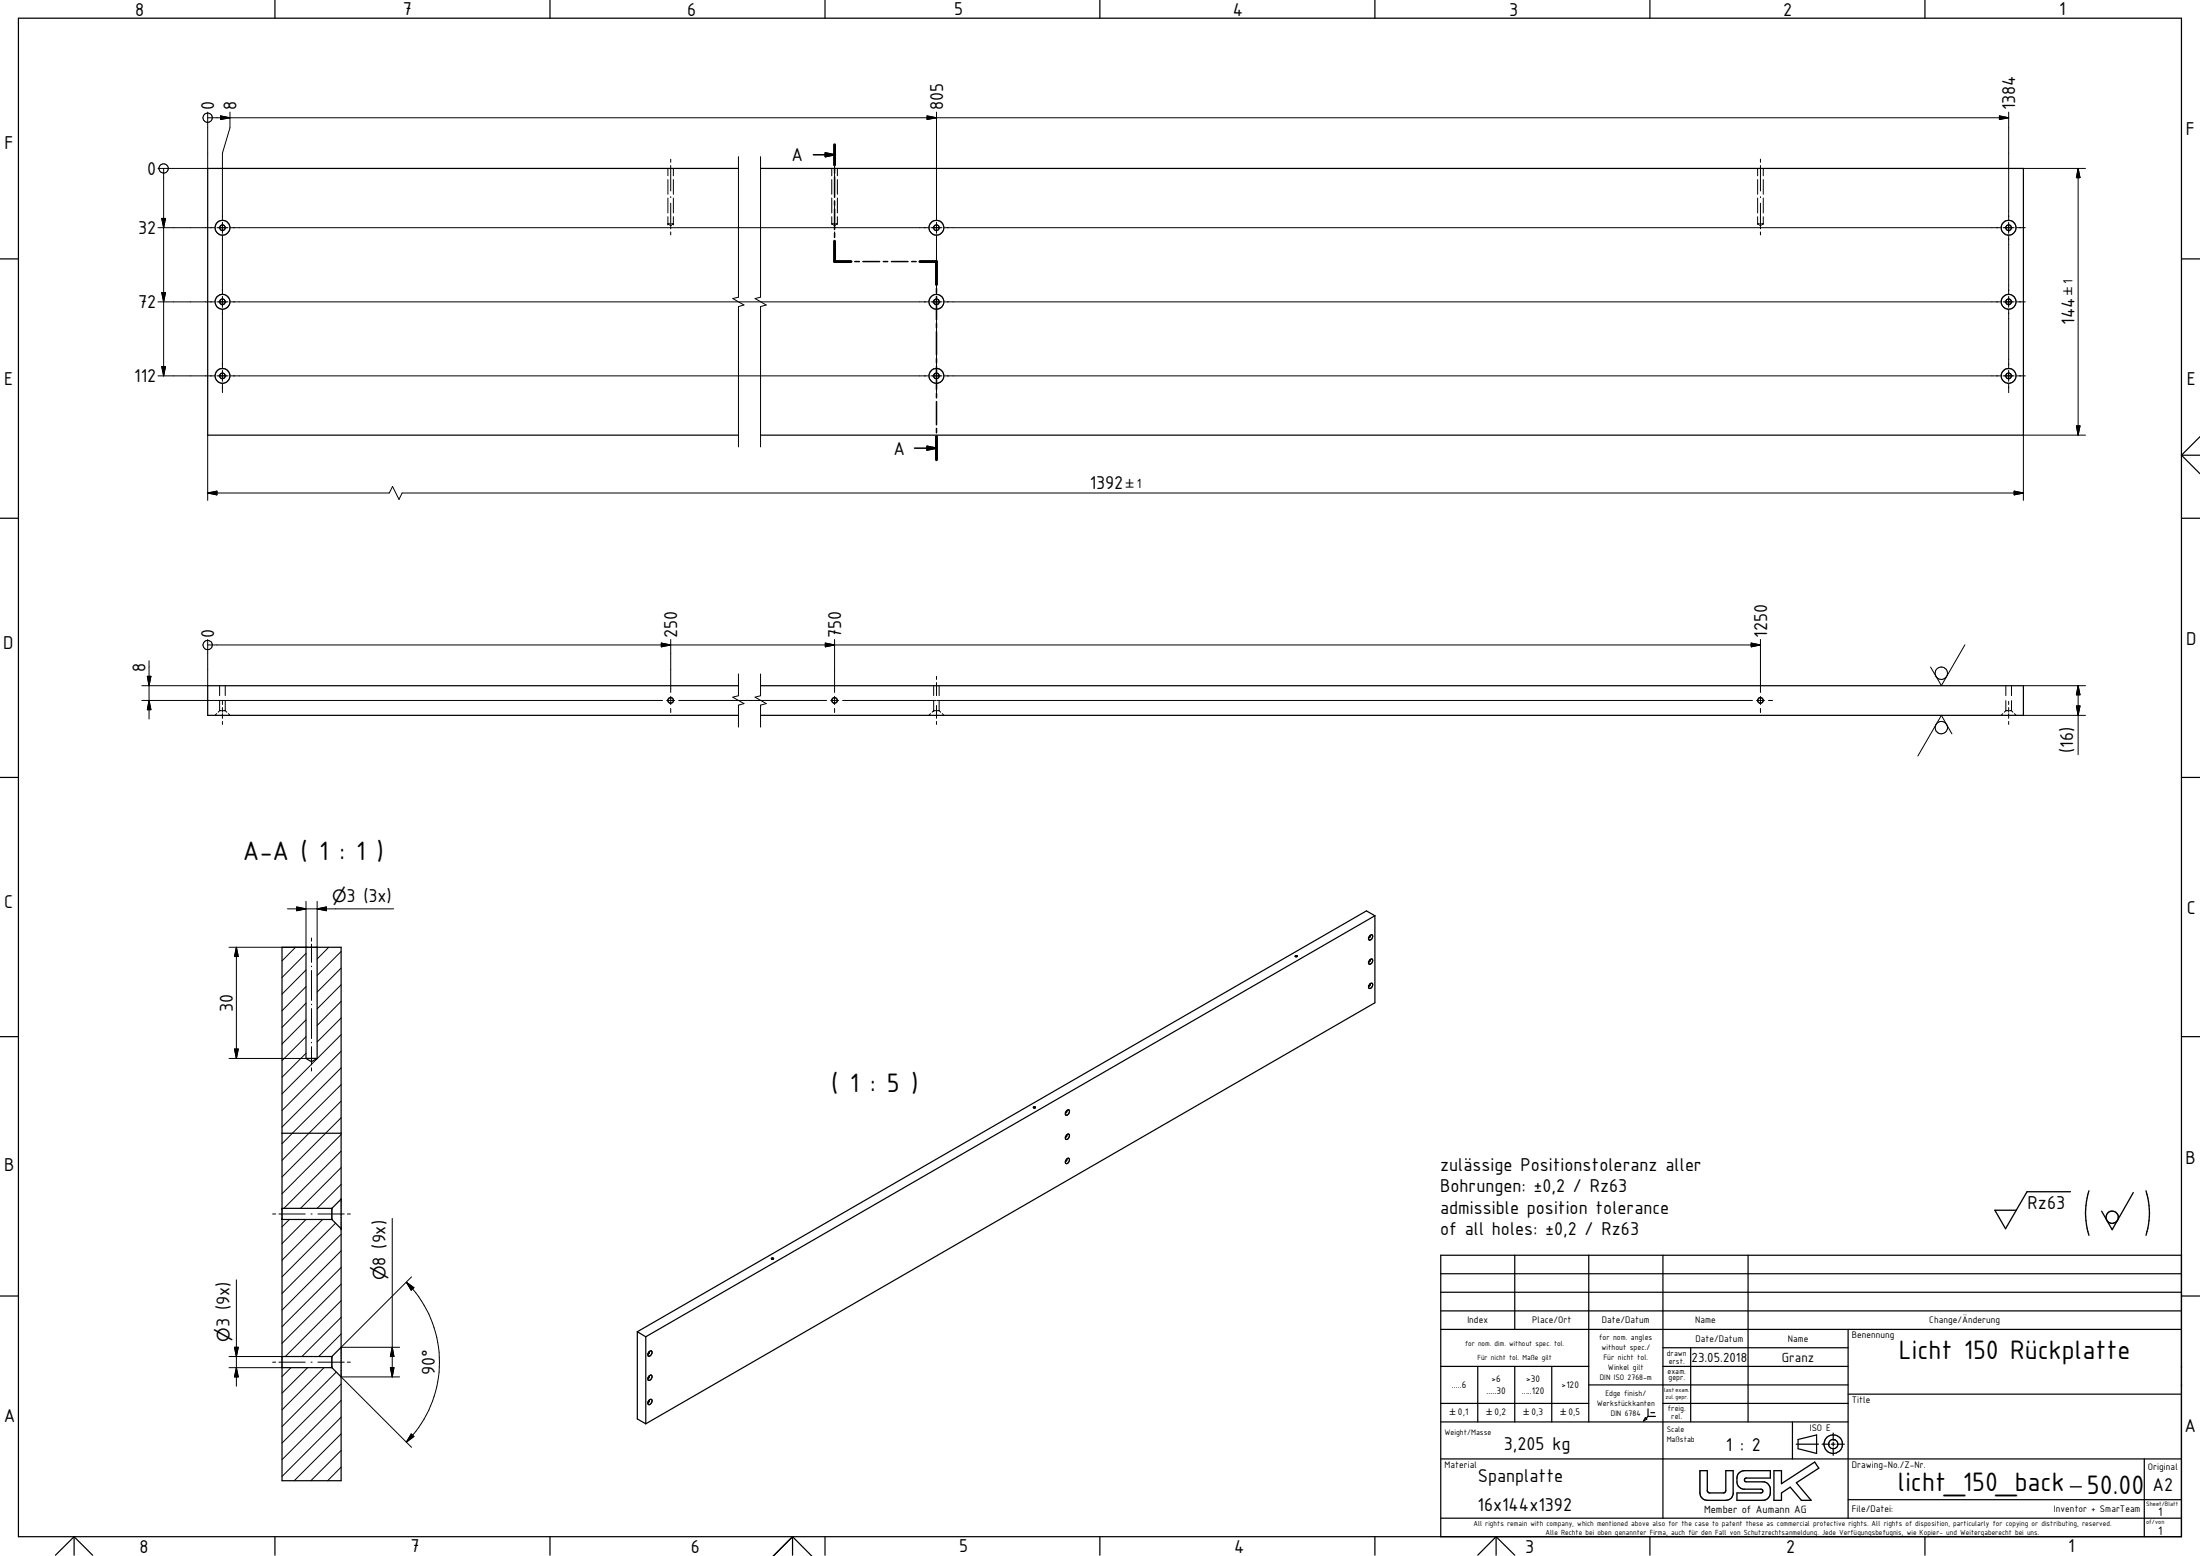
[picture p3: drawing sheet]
<svg xmlns="http://www.w3.org/2000/svg" width="594mm" height="420mm" viewBox="0 0 594 420" stroke-linecap="round" stroke-linejoin="round" font-family="sans-serif">
<g fill="none" stroke="#000" stroke-width=".27">
<path d="M56.1 30.3v15.2h-13.4M56.1 31.8h486.3M59.6 31.3l2.5 .5-2.5 .5zM62.1 30.3v4.2l-2 6.9v17.9M250.3 31.3l2.6 .5-2.6 .5zM252.9 30.3v29M539.9 31.3l2.5 .5-2.5 .5zM542.4 30.3v29M43.7 59h1l-.5 2.5zM44.2 45.5v56M180.4 45.5v2M180.4 48.5v4"/>
<path d="M180.4 53.5v4M180.4 58.5v2M181.1 43v.8M181.1 44.7v6.9M181.1 53.1v.3M181.1 54.9v6.9M181.8 45.5v2M181.8 48.5v4M181.8 53.5v4M181.8 58.5v2M199.4 42.3v37.9l-1.5 .4 3 1.8-1.5 .4v37.9M205.4 42.3v37.9l-1.5 .4 3 1.8-1.5 .4v37.9"/>
<path d="M224.6 45.5v2M224.6 48.5v4M224.6 53.5v4M224.6 58.5v2M225.4 43v.8M225.4 44.7v6.9M225.4 53.1v.3M225.4 54.9v6.9M226.1 45.5v2M226.1 48.5v4M226.1 53.5v4M226.1 58.5v2"/>
<path d="M474.6 45.5v2M474.6 48.5v4M474.6 53.5v4M474.6 58.5v2M475.4 43v.8M475.4 44.7v6.9M475.4 53.1v.3M475.4 54.9v6.9M476.1 45.5v2M476.1 48.5v4M476.1 53.5v4M476.1 58.5v2"/>
<path d="M546.4 45.5h16.8M561.2 45.5l.5 2.5h-1zM561.2 45.5v72M42.7 61.5h15.2M43.7 79h1l-.5 2.5zM58.6 61.5h3M60.1 60v3M60.1 63.6v15.8M60.1 80v3M62.2 61.5h118.8M180.4 60.5h.1M180.4 60.5h.5"/>
<path d="M180.4 60.5l.2 .1M180.9 60.8h.4M181.1 62.6v.8M181.2 61.5h44M181.3 60.5h.5M181.8 60.5h.1M181.8 60.5l-.2 .1M224.6 60.5h.5M224.6 60.5l.3 .1M225.1 60.8h.5M225.4 62.6v.8M225.4 61.5h25.3"/>
<path d="M225.6 60.5h.5M226.1 60.5l-.2 .1M251.4 61.5h3M252.9 60v3M252.9 63.6v15.8M252.9 80v3M255 61.5h220.3M474.6 60.5h.5M474.6 60.5l.3 .1M475.1 60.8h.5M475.4 62.6v.8M475.5 61.5h64.8"/>
<path d="M475.6 60.5h.5M476.1 60.5l-.2 .1M540.9 61.5h3M542.4 60v3M542.4 63.6v15.8M542.4 80v3M544.6 61.5h2.3M42.7 81.5h15.2M43.7 99h1l-.5 2.5zM58.6 81.5h3M60.1 83.7v15.6M60.1 100v3"/>
<path d="M62.2 81.5h188.5M251.4 81.5h3M252.9 83.7v15.6M252.9 100v3M255 81.5h285.3M540.9 81.5h3M542.4 83.7v15.6M542.4 100v3M544.6 81.5h2.3M42.7 101.5h15.2M56.1 117.5v17.6M58.6 101.5h3"/>
<path d="M60.1 103.7v2.3M62.2 101.5h188.5M251.4 101.5h3M252.9 103.7v2.3M255 101.5h285.3M540.9 101.5h3M542.4 103.7v2.3M544.6 101.5h2.3M560.7 115h1l-.5 2.5zM563.2 117.5h-16.8v17.6M56.1 133.1l2.5-.5v1zM56.1 133.1h49l.9-1.8 1.7 3.6 .9-1.8h437.8"/>
<path d="M543.9 132.6l2.5 .5-2.5 .5zM40.2 178.4v15.7M56.1 172.7v12.5h-17.8M56.1 174.2h419.3M178.6 173.6l2.5 .6-2.5 .5zM181.1 172.7v14.3M222.9 173.6l2.5 .6-2.5 .5zM225.4 172.7v14.3M472.9 173.6l2.5 .6-2.5 .5zM475.4 172.7v14.3M530.6 174.1l-6.4 11-2.9-5M38.3 189.1h140.6"/>
<path d="M39.8 182.6h1l-.6 2.6zM40.2 189.1l.6 2.5h-1zM58.5 192.7l-.4 .5M59.3 191.9h.5M59.3 191.9l-.4 .4M59.3 185.2v2.6M59.3 189.2v2.7M60.1 189.4v.8M60.1 191v1.3M60.1 192.7v1.3M60.1 194.8v.8M60.3 191.9h.5"/>
<path d="M60.8 191.9l.4 .4M60.8 185.2v2.6M60.8 189.2v2.7M61.7 192.7l.4 .5M180 189.1h2.2M181.1 188v2.2M181.1 191.3v1.1M183.3 189.1h39.9M199.4 182v5.9l-1.5 .4 3 1.7-1.5 .4v5.9M205.4 182v5.9l-1.5 .4 3 1.7-1.5 .4v5.9M224.3 189.1h2.2M225.4 188v2.2"/>
<path d="M225.4 191.3v1.1M227.5 189.1h25.3M251.3 192.7l-.4 .5M252.1 191.9h.1M252.1 191.9h.5M252.1 191.9l-.4 .4M252.1 185.2v2.6M252.1 189.2v2.7M252.9 182.6v.9M252.9 184.3v3.5M252.9 190.5v3.5M252.9 194.8v.8"/>
<path d="M253 189.1h220.2M253.1 191.9h.5M253.6 191.9l.4 .4M253.6 185.2v2.6M253.6 189.2v2.7M254.5 192.7l.4 .5M474.3 189.1h2.2M475.4 188v2.2M475.4 191.3v1.1M477.5 189.1h1.1M527.1 198.2l-2.9-5-6.3 10.9M540.8 192.7l-.4 .5"/>
<path d="M541.6 191.9h.6M541.6 191.9l-.4 .4M541.6 185.2v2.6M541.6 189.2v2.7M542.4 189.4v.8M542.4 191v1.3M542.4 192.7v1.3M542.4 194.8v.8M542.7 191.9h.5M543.2 191.9l.4 .4M543.2 185.2v2.6M543.2 189.2v2.7"/>
<path d="M544 192.7l.4 .5M546.4 185.2h16.8M546.4 193.2h16.8M560.7 190.6h1l-.5 2.6zM561.2 185.2l.5 2.4h-1zM561.2 185.2v18.6M63.8 255.8l.5 2.5h-1zM63.8 255.8v30M77.6 245.4h28.7M79.8 255.8l-3.6 3.7M80.1 244.9l2.5 .5-2.5 .5zM82.6 257.4l-6.4 6.6"/>
<path d="M82.6 243.4v12.4h-20.8M84.1 253.3v.8M84.1 254.9v5M85.6 245.4l2.5-.5v1zM85.6 243.4v12.4M88.8 255.8l-3.2 3.2M92.1 256.9l-6.5 6.5M82.6 279.9l-6.4 6.5M82.6 275.4l-6.4 6.5M82.6 270.9l-6.4 6.5M82.6 266.4l-6.4 6.5M82.6 261.9l-6.4 6.5"/>
<path d="M84.1 260.9v.1M84.1 262.1v8M84.1 271.2v.1M84.1 272.3v8.1M92.1 279.4l-15.9 16M92.1 274.9l-6.5 6.5M92.1 270.4l-6.5 6.5M92.1 265.9l-6.5 6.5M92.1 261.4l-6.5 6.5M61.8 285.8h20.8M63.3 283.3h1l-.5 2.5zM82.6 284.4l-6.4 6.5"/>
<path d="M84.1 281.4v.2M84.1 282.6v4.9M84.1 288.3v.9M92.1 297.3l-15.9 16M92.1 292.9l-15.9 15.9M92.1 288.3l-15.9 16.1M92.1 283.9l-15.9 16M92.1 301.8l-15.9 16M92.1 315.3l-11 11M92.1 319.8l-6.5 6.5M92.1 310.8l-15.4 15.5M92.1 306.3l-15.9 16"/>
<path d="M73.6 327.8h.9M75.3 327.8h7.1M78.1 329.3l-1.9 2M82.6 329.3l-6.4 6.5M84 327.8h.3M85.8 327.8h7.2M87.1 329.3l-10.9 11M90.6 330.3l-14.4 14.5M92.1 337.8l-15.9 16M92.1 333.3l-15.9 16M93.8 327.8h.8M105.9 329v42.8"/>
<path d="M63.8 345.6v28.7M92.1 355.7l-10.6 10.6M92.1 351.2l-15.1 15.1M92.1 346.7l-15.9 16M92.1 342.2l-15.9 16.1M109.7 346.2l2.1 1.5-.8 .7zM109.7 346.2a30.5 30.5 0 0 1 0 43.2M111.1 344.8l-19 19h15.8M61.8 369.3h14.4M61.8 366.3h14.4M63.3 363.8h1l-.5 2.5zM63.8 369.3l.5 2.5h-1z"/>
<path d="M73.6 367.8h.9M75.3 367.8h7.1M78.6 369.3l-2.4 2.4M83.1 369.3l-6.9 6.9M84 367.8h.3M85.8 367.8h7.2M87.5 369.3l-11.3 11.4M90.8 370.5l-14.6 14.7M92.1 378.2l-15.9 16M92.1 373.7l-15.9 16M92.1 360.2l-6 6.1M93.8 367.8h.8"/>
<path d="M105.4 369.3h1l-.5 2.5zM105.9 363.8l.5 2.5h-1zM107.9 371.8h-15.8l19 19M92.1 396.1l-3.6 3.7M92.1 391.7l-8.2 8.1M92.1 387.2l-12.6 12.6M92.1 382.7l-15.9 16M111 387.2l.8 .7-2.1 1.5z"/>
<circle cx="56.1" cy="31.8" r="1.23"/>
<circle cx="44.2" cy="45.5" r="1.24"/>
<circle cx="56.1" cy="174.2" r="1.26"/>
<circle cx="524.2" cy="196.5" r="1.66"/>
<circle cx="524.2" cy="181.8" r="1.66"/>
</g>
<g fill="none" stroke="#000" stroke-width=".33">
<path d="M74.2 -.1v5M148.5 -.1v5M222.8 -.1v5M297 -.1v5M371.3 -.1v5M445.5 -.1v5M519.8 -.1v5M5 4.9h584.1v410h-584.1zM199.4 45.5h-143.3v72h143.3M205.4 45.5h341v72h-341M0 69.9h5M589.1 69.9h5"/>
<path d="M594.1 117.9l-5 5M0 139.9h5M589.1 122.9l5 5M589.1 122.9h5M589.1 139.9h5M199.4 185.2h-143.3v8h143.3M205.4 185.2h341v8h-341M0 209.9h5M589.1 209.9h5M76.2 255.8h15.9v144h-15.9zM82.6 255.8v30M85.6 255.8v30"/>
<path d="M349.7 258.2l.3-.2 .4 .2-.3 .2zM369.9 252.7l.1 .2-.4 .3M369.9 259.2l.1 .1M370 259.3l-.1 .3-.3 .1M370 259.1a.42 .42 0 0 1 .6-.1 .42 .42 0 0 1 0 .6 .64 .64 0 0 1-.3 .6 .64 .64 0 0 1-.7-.1zM370 252.6a.46 .46 0 0 1 .7 0 .46 .46 0 0 1-.2 .7 .52 .52 0 0 1-.4 .5 .52 .52 0 0 1-.6-.3zM371.3 247.3l-2.3-1.3-196.9 113.6M371.3 247.3l-196.9 113.7M371.3 247.3v23.5l-196.9 113.7M0 279.9h5M369.9 265.7l.1 .3-.4 .2M370 265.6a.47 .47 0 0 1 .7 .1 .47 .47 0 0 1-.2 .7l-.3 .4a.44 .44 0 0 1-.6-.1 .44 .44 0 0 1 .1-.6z"/>
<path d="M589.1 279.9h5M82.6 285.8l1.5 .9 1.5-.9M82.6 285.8h3M279.1 298.9h.5v.2l-.3 .1zM279.1 299.1h.1M288 300l.1-.1a.41 .41 0 0 1 .6-.1 .41 .41 0 0 1 0 .6l-.4 .6-.4 .1-.2-.6zM288 299.9v.4l-.3 .2M76.2 306h15.9M288 306.5v.3l-.3 .2M288 313v.4l-.3 .1M288.1 306.4a.46 .46 0 0 1 .7 0 .46 .46 0 0 1-.1 .7 .54 .54 0 0 1-.4 .5 .54 .54 0 0 1-.6-.2v-.5zM288.1 312.9a.46 .46 0 0 1 .7 0 .46 .46 0 0 1-.1 .7l-.4 .5h-.6v-.6z"/>
<path d="M76.2 329.3h13.4M76.2 326.3h13.4M89.6 329.3l2.5 2.5M89.6 326.3v3M92.1 323.8l-2.5 2.5M208.3 339.8l.5-.1a.26 .26 0 0 1-.2 .4 .26 .26 0 0 1-.3-.3zM409 338.9v20.1M429 338.9v45.1M449 338.9v71.1M472 338.9v45.1M589.1 338.9h-200v76M0 350h5"/>
<path d="M172.1 359.6v23.5l2.3 1.4M172.1 359.6l2.3 1.4M389 343.9h200.1M389 348.9h200.1M389.1 354h200M389.1 359h200M499.1 359v50.9M589.1 350h5M76.2 369.3h13.4M76.2 366.3h13.4M89.6 369.3l2.5 2.5M89.6 366.3v3"/>
<path d="M92.1 363.8l-2.5 2.5M174.4 361v23.5M175.2 365.1a.49 .49 0 0 1 .8-.2 .49 .49 0 0 1 0 .8l-.5 .4a.47 .47 0 0 1-.6-.2 .47 .47 0 0 1 .2-.6zM175.2 371.6a.48 .48 0 0 1 .8-.2 .48 .48 0 0 1 0 .8 .53 .53 0 0 1-.5 .5 .53 .53 0 0 1-.6-.3zM175.2 378.2a.49 .49 0 0 1 .8-.3 .49 .49 0 0 1 0 .8l-.6 .6h-.3l-.2-.4zM175.3 365v.4l-.3 .1M175.3 371.5v.4l-.3 .2M175.3 378.1v.3l-.3 .2M389.1 369h39.9M389.1 379h39.9M399 369v15M409 369v15"/>
<path d="M419 369v15M429 374h70.1M449 369h50.1M449 363.9h50.1M449 379h50.1M456.5 363.9v20.1M499.1 376.5h90M389.1 393.9h200M389.1 384h110M444.3 382.8l.4 .4-.9 .5zM445 382.5h2M445 380.4v2.1"/>
<path d="M445 382.5l-.5 .5M445.8 381.5h1M484 384v9.9M485 390h6M485.5 388.7l5-1.2v5l-5-1.3zM492 390h2.1M494.5 390h1M495 387v1.9M495 389.5v1M495 390.9v2.1M496 390h2M579 393.9v21"/>
<path d="M20 414.9l5 5M20 414.9l-5 5M20 414.9v5M74.2 414.9v5M148.5 414.9v5M214 414.9l5.1 5.2M214 414.9l-5.1 5.2M214 414.9v5M222.8 414.9v5M297 414.9v5M371.3 414.9v5M389.1 409.9h200"/>
<path d="M404 414.9l5 5M404 414.9l-5 5M404 414.9v5M445.5 414.9v5M499.1 405h90M519.8 414.9v5"/>
<circle cx="60.1" cy="61.5" r=".74"/>
<circle cx="60.1" cy="61.5" r="2"/>
<circle cx="252.8" cy="61.5" r=".74"/>
<circle cx="252.9" cy="61.5" r="2"/>
<circle cx="542.4" cy="61.5" r=".75"/>
<circle cx="542.4" cy="61.5" r="2"/>
<circle cx="60.1" cy="81.5" r="2"/>
<circle cx="60.1" cy="81.5" r=".75"/>
<circle cx="252.9" cy="81.5" r="1.99"/>
<circle cx="252.9" cy="81.5" r=".76"/>
<circle cx="542.4" cy="81.5" r="2.01"/>
<circle cx="542.4" cy="81.5" r=".76"/>
<circle cx="60.1" cy="101.5" r=".76"/>
<circle cx="60.1" cy="101.5" r="2.01"/>
<circle cx="252.9" cy="101.5" r="2"/>
<circle cx="252.9" cy="101.5" r=".75"/>
<circle cx="542.4" cy="101.5" r=".76"/>
<circle cx="542.4" cy="101.5" r="2"/>
<circle cx="181.1" cy="189.1" r=".76"/>
<circle cx="225.4" cy="189.1" r=".76"/>
<circle cx="475.4" cy="189.1" r=".75"/>
<circle cx="495" cy="389.9" r="1.25"/>
<circle cx="495" cy="390" r="2.52"/>
</g>
<g fill="#000">
<circle cx="92.1" cy="331.8" r=".16"/>
<circle cx="589.1" cy="374" r=".18"/>
<circle cx="589.1" cy="369" r=".18"/>
</g>
<g fill="none" stroke="#000" stroke-width=".41">
<path d="M225.4 39.1v5.4M219.6 41.8h5.8M222.9 41.3l2.5 .5-2.5 .5zM225.4 45.6v1.1M225.4 47.8v5.4M225.4 54.2v1.2M225.4 56.4v5.5M225.4 62.9v1.2M225.4 65.1v5.5h4.4M230.8 70.6h1.3M233 70.6h4.5M238.5 70.6h1.2"/>
<path d="M240.7 70.6h4.5M246.2 70.6h1.2M248.4 70.6h4.5v6.3M252.9 77.9v1.2M252.9 80.1v6.2M252.9 87.3v1.2M252.9 89.5v6.3M252.9 96.8v1.2M252.9 99v6.2M252.9 106.2v1.2M252.9 108.4v6.3M252.9 115.7v1.2"/>
<path d="M252.9 117.9v6.2M247 121h5.9M250.3 120.5l2.6 .5-2.6 .5zM459 397.1v6"/>
</g>
<path d="M559.1 321.8h-11.7l-5.8 10-2.9-5h5.7M564.1 321.5a19.9 19.9 0 0 0 0 12.1M571.9 329.3a1.67 1.67 0 0 0-1.6-2.4 1.67 1.67 0 0 0-1.4 2.5 1.67 1.67 0 0 0 2.9 .2M576.1 322l-5.7 10-2.9-5M579.5 321.5a19.9 19.9 0 0 1 0 12.1M459 397.1h2v5.5l.4 .4 .3 .1h3.6l.6-.2 .1-.4v-5.4h2v6.4l-.4 .9-.6 .5-1 .2h-5a2 2 0 0 1-2-2M469.5 397.8l.8-.6 .7-.1h7.1v2h-6.6a.51 .51 0 0 0-.4 .5 .51 .51 0 0 0 .4 .5h4.9a2.41 2.41 0 0 1 1.7 3 2 2 0 0 1-2.1 2h-7v-2h6.5a.51 .51 0 0 0 .5-.5 .51 .51 0 0 0-.5-.5h-4.8a2.34 2.34 0 0 1-1.7-3zM479 397.1h2.1v3.5l8.9-5.8 1.1 1.6-6 4 4 4.7h-2.7l-3-3.5-2.3 1.5v2h-2.1zM559 401.5h3.1" fill="none" stroke="#000" stroke-width=".35"/>
<path d="M225.4 39.1v5.4M225.4 65.1v5.5h4.4M248.4 70.6h4.5v6.3M252.9 117.9v6.2" fill="none" stroke="#000" stroke-width=".78"/>
<g fill="#000">
<path d="M59.6 31.3l2.5 .5-2.5 .5zM250.3 31.3l2.6 .5-2.6 .5zM539.9 31.3l2.5 .5-2.5 .5zM43.7 59h1l-.5 2.5zM222.9 41.3l2.5 .5-2.5 .5zM561.2 45.5l.5 2.5h-1zM43.7 79h1l-.5 2.5zM43.7 99h1l-.5 2.5zM560.7 115h1l-.5 2.5zM56.1 133.1l2.5-.5v1zM250.3 120.5l2.6 .5-2.6 .5zM543.9 132.6l2.5 .5-2.5 .5z"/>
<path d="M178.6 173.6l2.5 .6-2.5 .5zM222.9 173.6l2.5 .6-2.5 .5zM472.9 173.6l2.5 .6-2.5 .5zM39.8 182.6h1l-.6 2.6zM40.2 189.1l.6 2.5h-1zM560.7 190.6h1l-.5 2.6zM561.2 185.2l.5 2.4h-1zM63.8 255.8l.5 2.5h-1zM80.1 244.9l2.5 .5-2.5 .5zM85.6 245.4l2.5-.5v1zM63.3 283.3h1l-.5 2.5zM109.7 346.2l2.1 1.5-.8 .7z"/>
<path d="M63.3 363.8h1l-.5 2.5zM63.8 369.3l.5 2.5h-1zM105.4 369.3h1l-.5 2.5zM105.9 363.8l.5 2.5h-1zM111 387.2l.8 .7-2.1 1.5z"/>
</g>
<g font-size="7.8">
<text x="65.6" y="232.3">A-A ( 1 : 1 )</text>
<text x="224.5" y="295">( 1 : 5 )</text>
<text x="512.8" y="367">Licht 150 Rückplatte</text>
<text x="512.5" y="402.7">licht_150_back</text>
<text x="563.5" y="403.5">50.00</text>
</g>
<g font-size="5.4">
<text x="36.5" y="4.3">8</text>
<text x="108.8" y="4.1">7</text>
<text x="185.6" y="4.2">6</text>
<text x="257.6" y="4.1">5</text>
<text x="333" y="4.2">4</text>
<text x="407.5" y="4.3">3</text>
<text x="481.5" y="4.2">2</text>
<text x="556.1" y="4.2">1</text>
<text x="57.9" y="29.8" transform="rotate(-90 57.9 29.8)">0</text>
<text x="63.9" y="29.8" transform="rotate(-90 63.9 29.8)">8</text>
<text x="254.7" y="29.8" transform="rotate(-90 254.7 29.8)">805</text>
<text x="544.1" y="29.8" transform="rotate(-90 544.1 29.8)">1384</text>
<text x="1.2" y="40.1">F</text>
<text x="590.3" y="36.5">F</text>
<text x="39.7" y="47.3">0</text>
<text x="213.8" y="43.6">A</text>
<text x="37.3" y="63.3">32</text>
<text x="37.3" y="83.2">72</text>
<text x="560.2" y="87.6" transform="rotate(-90 560.2 87.6)">144</text>
<text x="1.1" y="104">E</text>
<text x="36.3" y="103.3">112</text>
<text x="590.5" y="103.9">E</text>
<text x="241.2" y="122.8">A</text>
<text x="294.3" y="132.2">1392</text>
<text x="57.9" y="172.2" transform="rotate(-90 57.9 172.2)">0</text>
<text x="182.9" y="172.2" transform="rotate(-90 182.9 172.2)">250</text>
<text x="227.1" y="172.2" transform="rotate(-90 227.1 172.2)">750</text>
<text x="477.2" y="172.2" transform="rotate(-90 477.2 172.2)">1250</text>
<text x=".9" y="175.4">D</text>
<text x="590.3" y="174.3">D</text>
<text x="39.3" y="181.4" transform="rotate(-90 39.3 181.4)">8</text>
<text x="559.9" y="203.3" transform="rotate(-90 559.9 203.3)">(16)</text>
<text x="1.2" y="245.2">C</text>
<text x="93.6" y="243.5">3 (3x)</text>
<text x="590.5" y="246.8">C</text>
<text x="62.9" y="273.2" transform="rotate(-90 62.9 273.2)">30</text>
<text x="1.1" y="316.2">B</text>
<text x="388.9" y="316.1">zulässige Positionstoleranz aller</text>
<text x="590.2" y="314.3">B</text>
<text x="388.9" y="321.9">Bohrungen: ±0,2 / Rz63</text>
<text x="388.9" y="327.7">admissible position tolerance</text>
<text x="547.5" y="326.5">Rz63</text>
<text x="388.9" y="333.5">of all holes: ±0,2 / Rz63</text>
<text x="104.1" y="341.7" transform="rotate(-90 104.1 341.7)">8 (9x)</text>
<text x="62" y="358.3" transform="rotate(-90 62 358.3)">3 (9x)</text>
<text x="117.4" y="371.3" transform="rotate(-90 117.4 371.3)">90°</text>
<text x="1" y="383.9">A</text>
<text x="589.9" y="386.7">A</text>
<text x="406.1" y="391.5">3,205 kg</text>
<text x="466.1" y="391.7">1 : 2</text>
<text x="399" y="400.2">Spanplatte</text>
<text x="581.2" y="402.7">A2</text>
<text x="399" y="408.1">16x144x1392</text>
<text x="37.7" y="419.3">8</text>
<text x="110.8" y="419.2">7</text>
<text x="186.6" y="419.2">6</text>
<text x="259" y="419.2">5</text>
<text x="333.2" y="419.3">4</text>
<text x="411.9" y="419.3">3</text>
<text x="482.3" y="419.2">2</text>
<text x="558.5" y="419.2">1</text>
</g>
<g font-size="4.6">
<text x="89.7" y="243.5">⌀</text>
<text x="104.1" y="345.7" transform="rotate(-90 104.1 345.7)">⌀</text>
<text x="62" y="362.3" transform="rotate(-90 62 362.3)">⌀</text>
</g>
<g font-size="3.9">
<text x="559.7" y="76.6" transform="rotate(-90 559.7 76.6)">1</text>
<text x="307" y="131.6">1</text>
<text x="456.8" y="367.7">23.05.2018</text>
<text x="481.2" y="367.7">Granz</text>
</g>
<g font-size="3.6">
<text x="582.8" y="409.5">1</text>
<text x="582.8" y="414.5">1</text>
</g>
<g font-size="3.3">
<text x="559.7" y="79.7" transform="rotate(-90 559.7 79.7)">±</text>
<text x="304" y="131.6">±</text>
</g>
<text font-size="3.1" x="460.1" y="408.5">Member of Aumann AG</text>
<g font-size="2.8">
<text x="396.2" y="357.4">Index</text>
<text x="413.7" y="357.4">Place/Ort</text>
<text x="432.5" y="357.4">Date/Datum</text>
<text x="457.7" y="357.4">Name</text>
<text x="521" y="357.4">Change/Änderung</text>
<text x="457.8" y="362.4">Date/Datum</text>
<text x="482.8" y="362.4">Name</text>
<text x="500" y="361.3">Benennung</text>
<text x="392.1" y="374.8">.....6</text>
<text x="401.4" y="376.5">.....30</text>
<text x="402.8" y="373.2">&gt;6</text>
<text x="411" y="376.5">.....120</text>
<text x="412.1" y="373.2">&gt;30</text>
<text x="421.7" y="374.8">&gt;120</text>
<text x="393.7" y="382.2">0,1</text>
<text x="403.6" y="382.2">0,2</text>
<text x="413.6" y="382.2">0,3</text>
<text x="423.6" y="382.2">0,5</text>
<text x="500" y="378.8">Title</text>
<text x="488.7" y="386.4">ISO E</text>
<text x="390" y="396.3">Material</text>
<text x="500" y="396.3">Drawing-No./Z-Nr.</text>
<text x="580" y="396.8">Original</text>
<text x="500" y="408.4">File/Datei:</text>
<text x="554.6" y="408.4">Inventor + SmarTeam</text>
</g>
<g font-size="2.4">
<text x="391.5" y="382.2">±</text>
<text x="401.4" y="382.2">±</text>
<text x="411.4" y="382.2">±</text>
<text x="421.4" y="382.2">±</text>
</g>
<g font-size="2.3">
<text x="431.9" y="361.9">for nom. angles</text>
<text x="432.5" y="364.6">without spec./</text>
<text x="433" y="367.2">Für nicht tol.</text>
<text x="434.2" y="369.9">Winkel gilt</text>
<text x="450.1" y="366.2">drawn</text>
<text x="450.3" y="371">exam.</text>
<text x="450.6" y="368.2">erst.</text>
<text x="432" y="372.6">DIN ISO 2768-m</text>
<text x="433.5" y="377.1">Edge finish/</text>
<text x="450.6" y="372.7">gepr.</text>
<text x="431.2" y="379.7">Werkstückkanten</text>
<text x="435" y="382.4">DIN 6784</text>
<text x="450.4" y="381">freig.</text>
<text x="451.3" y="383.2">rel.</text>
<text x="390" y="387.5">Weight/Masse</text>
<text x="450.1" y="386.6">Scale</text>
<text x="450.1" y="389.3">Maßstab</text>
</g>
<g font-size="2.2">
<text x="395.6" y="363.5">for nom. dim. without spec. tol.</text>
<text x="399" y="367.4">Für nicht tol. Maße gilt</text>
<text x="397.9" y="411.9">All rights remain with company, which mentioned above also for the case to patent these as commercial protective rights. All rights of disposition, particularly for copying or distributing, reserved.</text>
<text x="417.3" y="414.5">Alle Rechte bei oben genannter Firma, auch für den Fall von Schutzrechtsanmeldung. Jede Verfügungsbefugnis, wie Kopier- und Weitergaberecht bei uns.</text>
</g>
<g font-size="1.8">
<text x="449.3" y="375.9">lastexam.</text>
<text x="449.7" y="377.9">zul. gepr.</text>
<text x="579.5" y="406.6">Sheet/Blatt</text>
<text x="579.5" y="411.6">of/von</text>
</g>
</svg>
